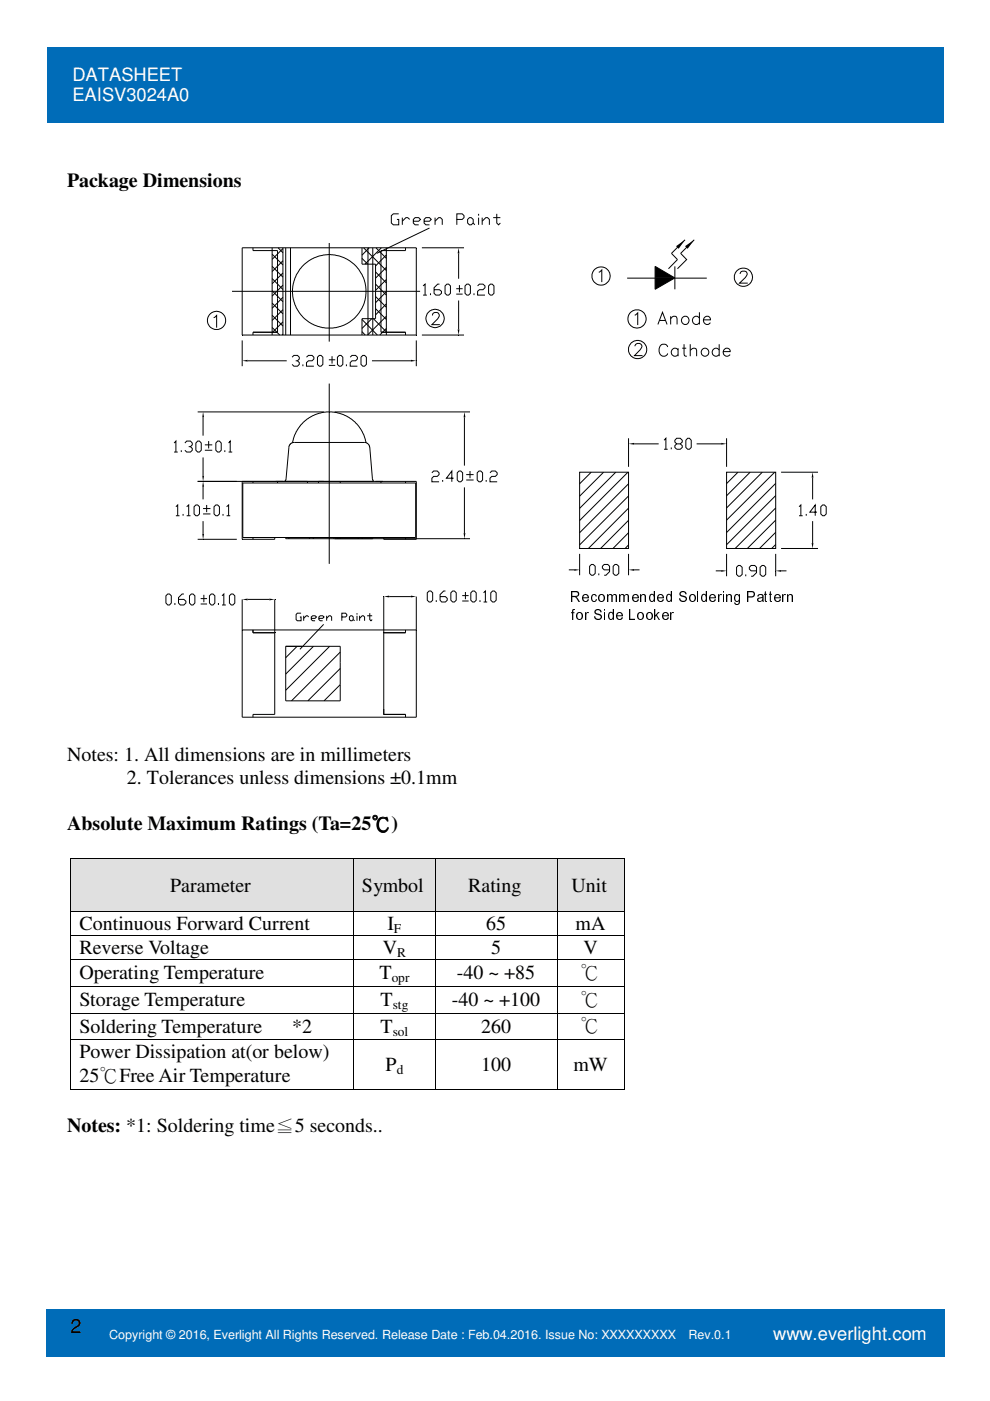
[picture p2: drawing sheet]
<svg xmlns="http://www.w3.org/2000/svg" width="210mm" height="297mm" viewBox="0 0 210 297" stroke-linecap="round" stroke-linejoin="round" font-family="sans-serif">
<g fill="#006cb8">
<path d="M9.9 10.1h120.4v16h-120.4z"/>
<path d="M11.9 13.9h116.5v4.2h-116.5z"/>
<path d="M11.9 18.1h116.5v4.3h-116.5z"/>
<path d="M130.3 10.1h69.8v16h-69.8z"/>
<path d="M132.2 10.1h9.6v4.1h-9.6z"/>
<path d="M9.7 277.6h12.7v10.1h-12.7z"/>
<path d="M11.6 277.6h8.9v5.9h-8.9z"/>
<path d="M22.4 277.6h138.2v10.1h-138.2z"/>
<path d="M24.3 280.7h134.4v3.9h-134.4z"/>
<path d="M160.6 277.6h39.7v10.1h-39.7z"/>
<path d="M162.5 280.4h35.9v4.5h-35.9z"/>
</g>
<g fill="none" stroke="#000" stroke-width=".21">
<path d="M51.4 52.5h36.9v18.5h-36.9zM53.6 52.5v.6h5.2v17.3h-5.2v.6M57.7 59.1l2.3 2.3M57.7 56.5l2.3 2.3M57.7 53.9l2.3 2.3M57.7 52.5v18.5M59 52.5l1 1.1M60 52.5v18.5M60 52.7l-2.3 2.3M60 55.3l-2.3 2.3M60 57.9l-2.3 2.3M60.6 52.5v18.5"/>
<path d="M61.6 52.5v18.5M69.8 51.5v20.9M76.8 54.8l1.2 1.2M76.8 52.5v3.5h2.8v11.6h-2.8v3.4M77.1 52.5l4.8 4.9M78 52.5v18.5M78.3 52.5l-1.5 1.6M79 52.5v18.5M79.6 57.7l2.3 2.3M79.7 52.5l2.2 2.3M80.9 52.5l-3.5 3.5M81.9 52.5v18.5"/>
<path d="M81.9 54.1l-2.3 2.3M81.9 56.7l-2.3 2.3M81.9 59.3l-2.3 2.3M84.5 45.3h-1.1l-.4 .4v1.6l.4 .4h1.1v-1.2h-.3M85.3 46.1v1.6M86 52.5v.6h-5.2v17.3h5.2v.6M86.9 46.5l-.5-.4h-.3l-.8 .8M87.6 46.9h1.2l.4-.4-.4-.4h-.8l-.4 .4v.8l.4 .4h.8M89.5 52.5h8.9M89.9 46.9h1.2l.3-.4-.3-.4h-.8l-.4 .4v.8l.4 .4h.8M91.1 48.3l-11.2 5.4M92.2 46.9l.8-.8h.4l.4 .4v1.2"/>
<path d="M92.2 46.1v1.6M96.9 46.5h1.1l.4-.4v-.4l-.4-.4h-1.1v2.4M97.2 53.7v5.4M99.1 46.5l.4-.4h.4l.4 .4v.8l-.4 .4h-.4l-.4-.4zM100.3 47.3l.4 .4M101.5 45.3v.4M101.5 46.1v1.6M102.2 46.9l.8-.8h.4l.4 .4v1.2M102.2 46.1v1.6M104.6 46.1h1.5M105.3 45.3v2l.4 .4 .4-.4M127 57.7l.6-.5v2.6"/>
<path d="M133 59h5.9M138.9 56.5l4.2 2.4-4.2 2.4zM143.1 56.5v4.8M143.1 59h6.8M145.2 50.8l-2.8 2.9 1.2 1.3-1.9 2M147.2 50.8l-2.9 2.9 1.3 1.3-2 2M156.9 58.1l.2-.4a.83 .83 0 0 1 1.3 .3l-.4 .8-1.2 1.2h1.7M45.3 67.4l.6-.5v2.6M49.2 61.8h39.9M51.4 72.2v5.4M52.5 76.5h8.3M57.7 66.8l2.3 2.3"/>
<path d="M57.7 64.3l2.3 2.2M57.7 61.6l2.3 2.4M57.7 69.4l1.6 1.6M60 60.5l-2.3 2.3M60 63l-2.3 2.4M60 65.7l-2.3 2.2M60 68.2l-2.3 2.3M60 70.8l-.2 .2M61.9 75.7l.4-.3h.8l.4 .3v.4l-.4 .4h-.4M63.1 76.5l.4 .4v.4l-.4 .3h-.8l-.4-.3M64.2 77.3v.3M65 75.7l.4-.3h.8l.3 .3v.4l-.3 .4h-.8l-.4 .4v.7h1.5"/>
<path d="M67.3 75.7l.4-.3h.4l.4 .3v1.6l-.4 .3h-.4l-.4-.3zM69.7 76.3h1.4M69.7 77.5h1.4M70.4 75.5v1.6M71.5 75.7l.4-.3h.4l.4 .3v1.6l-.4 .3h-.4l-.4-.3zM73.4 77.3v.3M74.3 75.7l.3-.3h.8l.4 .3v.4l-.4 .4h-.8l-.3 .4v.7h1.5M76.5 75.7l.4-.3h.4l.4 .3v1.6l-.4 .3h-.4l-.4-.3zM76.8 67.7l3.2 3.3M76.8 70.3l.6 .7M78.8 67.6l-2 2M78.9 76.5h8.2"/>
<path d="M79.2 67.6l2.7 2.8M79.6 65.4l2.3 2.3M79.6 62.9l2.3 2.3M79.6 60.2l2.3 2.4M81.9 69.6l-1.4 1.4M81.9 67.1l-4 3.9M81.9 61.8l-2.3 2.4M81.9 64.4l-2.3 2.4M88.3 72.2v5.4M89.5 71h8.9M89.7 60.6l.4-.4v2.4M89.7 62.6h.8"/>
<path d="M91.3 62.2v.4M91.7 66.9l.1-.4 .4-.2 .7 .1a.8 .8 0 0 1-.1 1.2l-1.2 1.2h1.7M93.2 60.2h-.4l-.8 .8v1.2l.4 .4h.8l.4-.4v-.4l-.4-.4h-1.2M94.4 60.6l.3-.4h.4l.4 .4v1.6l-.4 .4h-.4l-.3-.4zM96.7 62.4h1.4M96.7 61.2h1.4M97.2 63.7v6.1M97.4 60.5v1.5M98.6 60.6l.4-.4h.4l.3 .4v1.6l-.3 .4h-.4l-.4-.4zM100.5 62.2v.4M101.3 60.6l.3-.4h.8l.4 .4v.4l-.4 .4h-.8l-.3 .4v.8h1.5M103.6 60.6l.4-.4h.4l.3 .4v1.6l-.3 .4h-.4l-.4-.4z"/>
<path d="M134.6 66.8l.6-.5v2.6M134.6 73.4l.1-.3a.8 .8 0 0 1 1.3 0l.1 .2-.1 .5-1.5 1.6h1.7M139.5 68.8l1-2.6 .9 2.6M139.9 67.9h1.2M141.6 73.6a.94 .94 0 0 0-1.1-.6 .94 .94 0 0 0-.8 1 1.08 1.08 0 0 0 .4 1.3 1.08 1.08 0 0 0 1.4-.1l.1-.3M142.2 67.6l.6-.5 .6 .1 .2 1.6M142.2 67.1v1.7M143.8 74.2a.81 .81 0 0 0-1.2-.1 .81 .81 0 0 0 0 1.2 .81 .81 0 0 0 1.2-.1M143.8 73.8v1.7M144.7 73.8h.8M145 73v2.1l.1 .3 .5 .1M146.3 74.3l.7-.5 .6 .2 .1 1.5"/>
<path d="M146.3 73v2.5M148.3 67.4a.82 .82 0 0 0-1.2-.1 .82 .82 0 0 0 0 1.2 .82 .82 0 0 0 1.2-.1M148.3 66.2v2.6M149.1 67.8h1.5a.79 .79 0 0 0-1.1-.7 .79 .79 0 0 0-.2 1.3 .77 .77 0 0 0 1.3 0M152.5 74.2a.83 .83 0 0 0-1.2-.1 .83 .83 0 0 0 0 1.2 .83 .83 0 0 0 1.2-.1M152.5 73v2.5M153.3 74.5h1.5a.8 .8 0 0 0-1.1-.6 .8 .8 0 0 0-.2 1.3 .81 .81 0 0 0 1.3 0M36.9 93.9l.4-.4v2.3M36.9 95.8h.8M38.4 95.5v.3M39.2 93.9l.4-.4h.8l.4 .4v.4l-.4 .4h-.4M40.4 94.7l.4 .4v.4l-.4 .3h-.8l-.4-.3"/>
<path d="M41.9 93.5h.4l.4 .4v1.6l-.4 .3h-.4l-.4-.3v-1.6zM41.9 87.3h26.8M43.1 88.5v3.9M43.1 97v3.9M43.4 95.5h1.6M43.4 94.3h1.6M44.2 93.5v1.6M46.1 93.5h.4l.4 .4v1.6l-.4 .3h-.4l-.3-.3v-1.6zM47.7 95.5v.3M48.5 93.9l.3-.4v2.3M48.5 95.8h.7M62 93.9l.8-2.4 1.5-2 .9-.7 1.5-.8 2.5-.7h1.2l1.4 .3 1.5 .5 1.2 .7 1.1 1.1 1.1 1.4 .4 .8 .5 1.8"/>
<path d="M69.8 81.3v38.2M71 87.3h28.7M98.5 88.5v10.2M99.7 99.9v1.5M133.3 92.9v6.1M134.5 94.1h5.2M140.8 93.3l.4-.4v2.3M140.8 95.2h.8M142.3 94.9v.3M143.5 94.1l-.4-.4v-.4l.4-.4h.7l.5 .4v.4l-.5 .4h-.7l-.4 .4v.4l.4 .3h.7l.5-.3v-.4l-.5-.4M145.8 92.9h.4l.4 .4v1.6l-.4 .3h-.4l-.4-.3v-1.6zM147.7 94.1h5.2"/>
<path d="M154.1 92.9v6.1M37.3 107.4l.4-.3v2.2M37.3 109.3h.8M38.8 109v.3M39.6 107.4l.4-.3v2.2M39.6 109.3h.8M41.1 107.4l.4-.3h.4l.4 .3v1.6l-.4 .3h-.4l-.4-.3zM41.9 102.1h46.4v12.2h-6.9v-.3M41.9 114.3h8.3M43.1 103.2v2.7M43.1 110.5v2.7M43.1 109h1.5"/>
<path d="M43.1 107.8h1.5M43.8 107.1v1.5M45.4 107.4l.4-.3h.3l.4 .3v1.6l-.4 .3h-.3l-.4-.3zM47.3 109v.3M48 107.4l.5-.3v2.2M48 109.3h.8M51.4 102.1v12.2h6.9v-.3M51.5 102.4h36.6v11.6h-36.6zM53.6 102.1v.3M53.6 114v.3M58.8 102.1v.3M60.6 114v.2h39.1"/>
<path d="M61.4 114l-.2 .2M65.2 102.1v.3M65.5 114l.2 .2M66.6 114l-.3 .2M67.5 102.1v.3M70.7 114l.2 .2M71.8 114l-.3 .2M72.1 102.1v.3M72.1 114v.2M75.8 114l.3 .2M77 114l-.3 .2M79 114v.2"/>
<path d="M79.2 102.1l-.2-.6-.6-6.7-.2-.5-.6-.4-15.5-.1-.5 .3-.3 .6-.6 6.9-.3 .5M80.8 102.1v.3M86 102.1v.3M86 114v.3M91.6 100.2l.3-.3h.8l.4 .3v.4l-.4 .4h-.8l-.3 .4v.8h1.5M93.9 101.8v.4M96.2 101.4h-1.5l1.1-1.5v2.3M96.9 100.2l.4-.3h.4l.4 .3v1.6l-.4 .4h-.4l-.4-.4zM98.5 103.3v9.7M98.8 101.8h1.6M98.8 100.6h1.6M101.2 100.2l.4-.3h.3l.4 .3v1.6l-.4 .4h-.3l-.4-.4z"/>
<path d="M103.1 101.8v.4M103.9 100.2l.4-.3h.7l.4 .3v.4l-.4 .4h-.7l-.4 .4v.8h1.5M122.9 117.4v4.6M122.9 100.1h10.4v16.2h-10.4zM125.3 100.1l-2.4 2.5M128 100.1l-5.1 5.1M130.4 119.7h.4l.4 .4v1.5l-.4 .4h-.4l-.4-.4v-1.5zM130.6 100.1l-7.7 7.7M133.1 100.1l-10.2 10.3M133.3 117.4v4.6M133.3 107.7l-8.5 8.6M133.3 102.6l-10.4 10.3"/>
<path d="M133.3 105.2l-10.4 10.3M133.3 110.3l-6 6M133.3 112.9l-3.3 3.4M133.3 115.5l-.8 .8M154.1 100.1h10.4v16.2h-10.4zM154.1 117.4v4.8M156.5 100.1l-2.4 2.4M156.5 119.9h.4l.5 .4v1.5l-.5 .4h-.4l-.3-.4v-1.5zM159 100.1l-4.9 5M161.6 100.1l-7.5 7.6M164.3 100.1l-10.2 10.2M164.5 112.9l-3.5 3.4"/>
<path d="M164.5 117.4v4.8M164.5 115.4l-.9 .9M164.5 102.5l-10.4 10.4M164.5 105.1l-10.4 10.4M164.5 107.7l-8.6 8.6M164.5 110.3l-6 6M165.6 100.1h7.8M165.6 116.3h7.8M169.4 107.4l.4-.3v2.2M169.4 109.3h.8M170.9 109v.3M172.3 101.3v4.6"/>
<path d="M172.3 110.5v4.6M173.2 108.6h-1.5l1.1-1.5v2.2M174.4 107.1h.4l.4 .3v1.6l-.4 .3h-.4l-.4-.3v-1.6zM35.2 126.3l.4-.4h.3l.4 .4v1.5l-.4 .5h-.3l-.4-.5zM37.1 127.8v.5M39 125.9h-.4l-.8 .8v1.1l.4 .5h.8l.4-.5v-.3l-.4-.4h-1.2M40.2 126.3l.4-.4h.3l.4 .4v1.5l-.4 .5h-.3l-.4-.5zM42.5 126.9h1.4M42.5 128.1h1.4M43.2 126.1v1.6M44.4 126.3l.4-.4h.4l.4 .4v1.5l-.4 .5h-.4l-.4-.5zM46.3 127.8v.5"/>
<path d="M47.1 126.3l.4-.4v2.4M47.1 128.3h.8M48.6 126.3l.4-.4h.4l.4 .4v1.5l-.4 .5h-.4l-.4-.5zM51.4 133.6h36.9M52.5 127.1h4.6M53.6 133.6v.6h4.7M58.3 127.1v24.4h-4.7v.6M60.6 137h11.5v11.6h-11.5zM63 137l-2.4 2.4M63.8 130h-.8l-.2 .3v1.1l.2 .2h.8v-.8h-.2M64.4 130.6v1M65.4 130.8l-.2-.2h-.3l-.5 .5"/>
<path d="M66 131.1h.8l.3-.3-.3-.2h-.5l-.3 .2v.6l.3 .2h.5M66.5 137l-5.9 5.9M67.6 131.1h.8l.3-.3-.3-.2h-.5l-.3 .2v.6l.3 .2h.5M68.6 132.4l-5 5.3M69.3 131.1l.5-.5h.3l.2 .2v.8M69.3 130.6v1M69.9 137l-9.3 9.3M72.1 138.3l-10.3 10.3M72.5 130.8h.8l.2-.2v-.3l-.2-.3h-.8v1.6M74.3 130.6h.3l.3 .2v.6l-.3 .2h-.3l-.2-.2v-.6zM74.9 131.4l.3 .2M75.7 130v.3"/>
<path d="M75.7 130.6v1M76.2 131.1l.6-.5h.2l.3 .2v.8M76.2 130.6v1M77.9 130.6h1M78.4 130v1.4l.3 .2 .2-.2M81.4 126.5v25h4.6M82.5 126.5h4.6M86 133.6v.6h-4.6M88.3 126.5v25.6h-36.9v-25M90.6 125.7l.4-.4h.4l.3 .4v1.6l-.3 .3h-.4l-.4-.3zM92.5 127.3v.3M94.4 125.3h-.3l-.8 .8v1.2l.3 .3h.8l.4-.3v-.4l-.4-.4h-1.1"/>
<path d="M95.6 125.7l.4-.4h.4l.3 .4v1.6l-.3 .3h-.4l-.4-.3zM98 126.3h1.4M98 127.4h1.4M98.7 125.5v1.5M99.8 125.7l.4-.4h.4l.4 .4v1.6l-.4 .3h-.4l-.4-.3zM101.8 127.3v.3M102.5 125.7l.4-.4v2.3M102.5 127.6h.8M104.1 125.7l.3-.4h.4l.4 .4v1.6l-.4 .3h-.4l-.3-.3zM120.6 120.8h1.2M125 120.1l.4-.4h.4l.4 .4v1.5l-.4 .4h-.4l-.4-.4zM127 121.6v.4"/>
<path d="M129.2 120.8h-1.1l-.4-.4v-.3l.4-.4h.8l.3 .4v1.1l-.7 .8h-.4M134.5 120.8h1.1M151.8 121h1.1M158.1 121.8v.4M160.4 121h-1.1l-.4-.4v-.3l.4-.4h.7l.4 .4v1.1l-.8 .8h-.3M161.2 120.3l.4-.4h.4l.3 .4v1.5l-.3 .4h-.4l-.4-.4zM165.6 121h1.2M72.1 141.7l-6.8 6.9M72.1 145.2l-3.4 3.4M81.4 150.3v1.2h4.6M86 151.5v.6"/>
<circle cx="127.4" cy="58.5" r="1.93"/>
<circle cx="157.6" cy="58.8" r="1.93"/>
<circle cx="45.9" cy="67.9" r="1.94"/>
<circle cx="69.8" cy="61.8" r="7.8"/>
<circle cx="92.3" cy="67.5" r="1.94"/>
<circle cx="135.1" cy="67.6" r="1.94"/>
<circle cx="135.2" cy="74.1" r="1.94"/>
<circle cx="145.3" cy="67.9" r=".85"/>
<circle cx="149.5" cy="74.7" r=".85"/>
</g>
<g fill="#000">
<path d="M97.2 52.5l.2 1.2h-.4zM138.9 56.5l4.2 2.4h-4.2zM138.9 58.9h4.2l-4.2 2.4zM143.3 52.2l1.9-1.4-1.3 1.9zM145.2 52.2l2-1.4-1.4 1.9zM51.4 76.5l1.1-.2v.4zM87.1 76.3l1.2 .2-1.2 .2zM97 69.8h.4l-.2 1.2zM43.1 87.3l.2 1.2h-.4zM98.5 87.3l.2 1.2h-.4zM133.3 94.1l1.2-.2v.4zM152.9 93.9l1.2 .2-1.2 .2z"/>
<path d="M43.1 102.1l.2 1.1h-.4zM42.9 113.2h.4l-.2 1.1zM42.9 100.9h.4l-.2 1.2zM98.3 113h.4l-.2 1.2zM172.3 100.1l.2 1.2h-.4zM172.1 115.1h.4l-.2 1.2zM51.4 127.1l1.1-.2v.4zM57.1 126.9l1.2 .2-1.2 .2zM81.4 126.5l1.1-.2v.4zM87.1 126.3l1.2 .2-1.2 .2zM121.8 120.6l1.1 .2-1.1 .2zM133.3 120.8l1.2-.2v.4z"/>
<path d="M152.9 120.9l1.2 .1-1.2 .2zM164.5 121l1.1-.1v.3z"/>
</g>
<g fill="#e0e0e0">
<path d="M15 182.1h59.9v11.2h-59.9z"/>
<path d="M16.8 184h56.3v7.4h-56.3z"/>
<path d="M75.1 182.1h17.1v11.2h-17.1z"/>
<path d="M76.9 184h13.5v7.4h-13.5z"/>
<path d="M92.4 182.1h25.6v11.2h-25.6z"/>
<path d="M94.2 184h22v7.4h-22z"/>
<path d="M118.2 182.1h14.1v11.2h-14.1z"/>
<path d="M120 184h10.5v7.4h-10.5z"/>
</g>
<g fill="#000">
<path d="M14.9 181.9h.1v.2h-.1zM14.9 188.2h.1v.2h-.1zM14.9 193.3h.1v.1h-.1zM14.9 198.3h.1v.2h-.1zM74.9 181.9h.2v.2h-.2zM74.9 188.2h.2v.2h-.2zM74.9 193.3h.2v.1h-.2zM74.9 198.3h.2v.2h-.2zM92.2 181.9h.2v.2h-.2zM92.2 188.2h.2v.2h-.2zM92.2 193.3h.2v.1h-.2zM92.2 198.3h.2v.2h-.2z"/>
<path d="M118 181.9h.2v.2h-.2zM118 188.2h.2v.2h-.2zM118 193.3h.2v.1h-.2zM118 198.3h.2v.2h-.2zM132.3 181.9h.2v.2h-.2zM132.3 188.2h.2v.2h-.2zM132.3 193.3h.2v.1h-.2zM132.3 198.3h.2v.2h-.2zM14.9 203.3h.1v.2h-.1zM14.9 209h.1v.2h-.1zM14.9 214.7h.1v.2h-.1zM74.9 203.3h.2v.2h-.2z"/>
<path d="M74.9 209h.2v.2h-.2zM74.9 214.7h.2v.2h-.2zM92.2 203.3h.2v.2h-.2zM92.2 209h.2v.2h-.2zM92.2 214.7h.2v.2h-.2zM118 203.3h.2v.2h-.2zM118 209h.2v.2h-.2zM118 214.7h.2v.2h-.2zM132.3 203.3h.2v.2h-.2zM132.3 209h.2v.2h-.2zM132.3 214.7h.2v.2h-.2zM14.9 220.4h.1v.2h-.1z"/>
<path d="M14.9 231h.1v.1h-.1zM74.9 220.4h.2v.2h-.2zM74.9 231h.2v.1h-.2zM92.2 220.4h.2v.2h-.2zM92.2 231h.2v.1h-.2zM118 220.4h.2v.2h-.2zM118 231h.2v.1h-.2zM132.3 220.4h.2v.2h-.2zM132.3 231h.2v.1h-.2z"/>
</g>
<g fill="none" stroke="#000" stroke-width=".21">
<path d="M14.9 182.1v6.1M14.9 188.4v4.9M14.9 193.4v4.9M14.9 198.5v4.8M15 182h59.9M15 193.3h59.9M15 198.4h59.9M75 182.1v6.1M75 188.4v4.9M75 193.4v4.9M75 198.5v4.8M75.1 182h17.1"/>
<path d="M75.1 193.3h17.1M75.1 198.4h17.1M92.3 182.1v6.1M92.3 188.4v4.9M92.3 193.4v4.9M92.3 198.5v4.8M92.4 182h25.6M92.4 193.3h25.6M92.4 198.4h25.6M118.1 182.1v6.1M118.1 188.4v4.9M118.1 193.4v4.9"/>
<path d="M118.1 198.5v4.8M118.2 182h14.1M118.2 193.3h14.1M118.2 198.4h14.1M132.4 182.1v6.1M132.4 188.4v4.9M132.4 193.4v4.9M132.4 198.5v4.8M14.9 203.5v5.5M14.9 209.2v5.5M14.9 214.9v5.5M15 203.4h59.9"/>
<path d="M15 209.1h59.9M15 214.8h59.9M75 203.5v5.5M75 209.2v5.5M75 214.9v5.5M75.1 203.4h17.1M75.1 209.1h17.1M75.1 214.8h17.1M92.3 203.5v5.5M92.3 209.2v5.5M92.3 214.9v5.5M92.4 203.4h25.6"/>
<path d="M92.4 209.1h25.6M92.4 214.8h25.6M118.1 203.5v5.5M118.1 209.2v5.5M118.1 214.9v5.5M118.2 203.4h14.1M118.2 209.1h14.1M118.2 214.8h14.1M132.4 203.5v5.5M132.4 209.2v5.5M132.4 214.9v5.5M14.9 220.6v10.4"/>
<path d="M15 220.5h59.9M15 231.1h59.9M75 220.6v10.4M75.1 220.5h17.1M75.1 231.1h17.1M92.3 220.6v10.4M92.4 220.5h25.6M92.4 231.1h25.6M118.1 220.6v10.4M118.2 220.5h14.1M118.2 231.1h14.1M132.4 220.6v10.4"/>
</g>
<g font-size="4.2">
<text x="14.2" y="39.8">Package Dimensions</text>
<text x="14.2" y="161.3">Notes: 1. All dimensions are in millimeters</text>
<text x="26.9" y="166.2">2. Tolerances unless dimensions ±0.1mm</text>
<text x="14.2" y="176.1">Absolute Maximum Ratings (Ta=25℃)</text>
<text x="36.1" y="189.1">Parameter</text>
<text x="76.8" y="189.1">Symbol</text>
<text x="99.3" y="189.1">Rating</text>
<text x="121.2" y="189.1">Unit</text>
<text x="16.8" y="197.2">Continuous Forward Current</text>
<text x="82.2" y="197.2">I</text>
<text x="103.1" y="197.2">65</text>
<text x="122" y="197.2">mA</text>
<text x="16.8" y="202.3">Reverse Voltage</text>
<text x="81.2" y="202.3">V</text>
<text x="104.1" y="202.3">5</text>
<text x="123.7" y="202.3">V</text>
<text x="16.8" y="207.6">Operating Temperature</text>
<text x="80.5" y="207.6">T</text>
<text x="96.9" y="207.6">-40 ~ +85</text>
<text x="123.1" y="207.6">℃</text>
<text x="16.8" y="213.3">Storage Temperature</text>
<text x="80.7" y="213.3">T</text>
<text x="95.8" y="213.3">-40 ~ +100</text>
<text x="123.1" y="213.2">℃</text>
<text x="16.8" y="219">Soldering Temperature</text>
<text x="62" y="219">*2</text>
<text x="80.7" y="219">T</text>
<text x="102" y="219">260</text>
<text x="123.1" y="218.9">℃</text>
<text x="16.8" y="224.4">Power Dissipation at(or below)</text>
<text x="81.7" y="227.1">P</text>
<text x="102" y="227.1">100</text>
<text x="121.6" y="227.1">mW</text>
<text x="16.8" y="229.4">25℃Free Air Temperature</text>
<text x="14.2" y="240">Notes: *1: Soldering time≦5 seconds..</text>
<text x="14.9" y="282.6">2</text>
</g>
<g font-size="3.9" fill="#fff">
<text x="15.4" y="17.3">DATASHEET</text>
<text x="15.4" y="21.5">EAISV3024A0</text>
<text x="164" y="284">www.everlight.com</text>
</g>
<g font-size="3.2">
<text x="120.9" y="127.6">Recommended Soldering Pattern</text>
<text x="121.1" y="131.4">for Side Looker</text>
</g>
<g font-size="2.8">
<text x="83.5" y="197.8">F</text>
<text x="84.2" y="202.8">R</text>
<text x="83.1" y="208.2">opr</text>
<text x="83.3" y="213.9">stg</text>
<text x="83.3" y="219.6">sol</text>
<text x="84.1" y="227.7">d</text>
</g>
<g font-size="2.7" fill="#fff">
<text x="23.2" y="284">Copyright © 2016, Everlight All Rights Reserved. Release Date : Feb.04.2016. Issue No: XXXXXXXXX</text>
<text x="146" y="284">Rev.0.1</text>
</g>
</svg>
